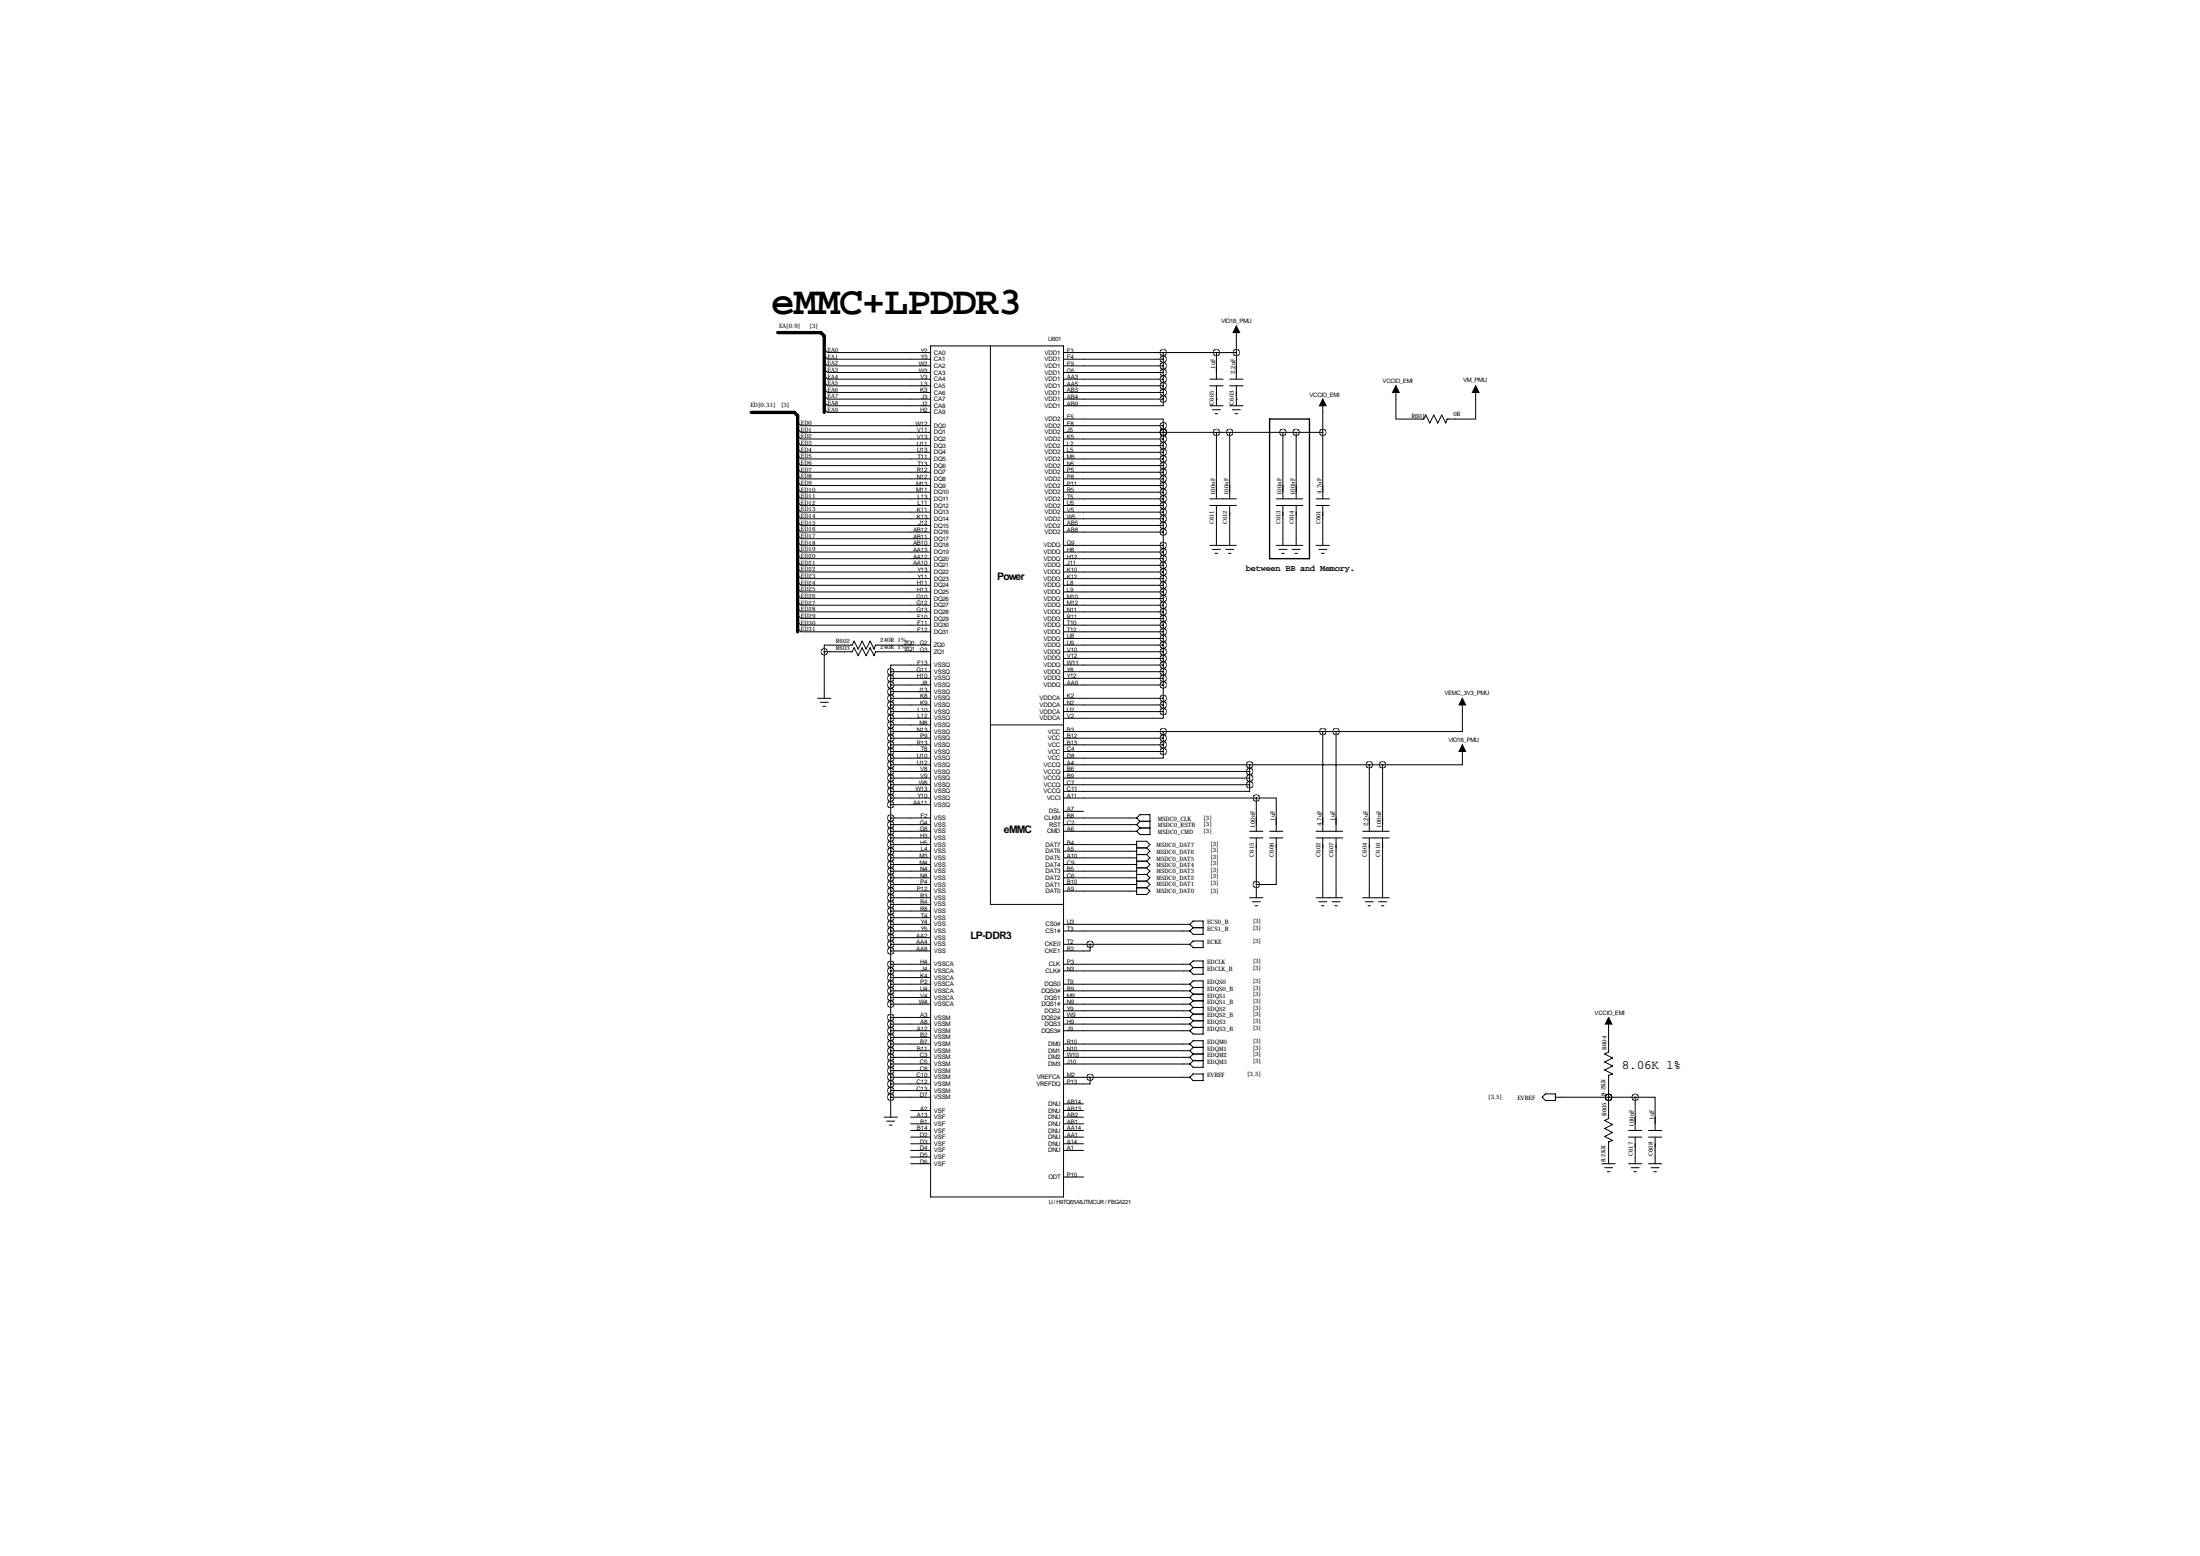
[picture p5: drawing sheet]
<svg xmlns="http://www.w3.org/2000/svg" width="841mm" height="594mm" viewBox="0 0 841 594" stroke-linecap="round" stroke-linejoin="round" font-family="sans-serif">
<path d="M485.1 160.1h15.3v53.3h-15.3z" fill="none" stroke="#000" stroke-width=".51"/>
<g fill="none" stroke="#000" stroke-width=".38">
<path d="M315 138.5l1.2 1.3h39.4M315 133.4l1.2 1.3h39.4M315 136l1.2 1.2h39.4M355.6 132.2h50.8v325.1h-50.8zM378.5 132.2v213.3h27.9M406.4 139.8h38.1M406.4 137.2h38.1M406.4 134.7h66M444.5 134.7v17.8M464.8 134.7v10.2M472.4 124.5v20.4M315 148.7l1.2 1.2h39.4"/>
<path d="M315 146.1l1.2 1.3h39.4M315 153.7l1.2 1.3h39.4M315 143.6l1.2 1.3h39.4M315 141l1.2 1.3h39.4M315 151.2l1.2 1.3h39.4M315 156.3l1.2 1.3h39.4M406.4 147.4h38.1M406.4 144.9h38.1M406.4 149.9h38.1M406.4 152.5h38.1M406.4 142.3h38.1M444.5 152.5v2.5h-38.1"/>
<path d="M462.3 147.4h5.1M462.3 144.9h5.1M462.3 155h5.1M463.3 156.5h3M464.3 158.1h1M464.8 152.5h.1M464.8 147.4v7.6M469.9 147.4h5.1M469.9 144.9h5.1M469.9 155h5.1M470.9 156.5h3.1M471.9 158.1h1"/>
<path d="M472.4 152.5h.1M472.4 147.4v7.6M505.5 152.5v38.1M533.4 147.4v12.7h10.7l.7-1.5 1.6 3 1.5-3 1.5 3 1.5-3 1.5 3 .6-1.5h10.9v-12.7M304.8 163.9l1.3 1.3h49.5M304.8 161.4l1.3 1.2h49.5M304.8 169l1.3 1.3h49.5M304.8 179.1l1.3 1.3h49.5M304.8 171.5l1.3 1.3h49.5M304.8 174.1l1.3 1.2h49.5M304.8 166.4l1.3 1.3h49.5M304.8 176.6l1.3 1.3h49.5"/>
<path d="M406.4 160.1h38.1v2.5M406.4 175.3h38.1M406.4 177.9h38.1M406.4 172.8h38.1M406.4 167.7h38.1M406.4 165.2h99.1M406.4 170.3h38.1M406.4 162.6h38.1M444.5 165.2h.1M444.5 162.6v109.3M464.8 165.2v25.4M469.9 165.2v25.4"/>
<path d="M490.2 165.2v25.4M495.3 165.2v25.4M304.8 184.2l1.3 1.3h49.5M304.8 186.8l1.3 1.2h49.5M304.8 189.3l1.3 1.3h49.5M304.8 191.8l1.3 1.3h49.5M304.8 181.7l1.3 1.3h49.5M304.8 196.9l1.3 1.3h49.5M304.8 199.5l1.3 1.2h49.5M304.8 194.4l1.3 1.3h49.5M406.4 193.1h38.1M406.4 190.6h38.1"/>
<path d="M406.4 195.7h38.1M406.4 198.2h38.1M406.4 183h38.1M406.4 185.5h38.1M406.4 188h38.1M406.4 180.4h38.1M462.3 193.1h10.1M462.3 190.6h10.1M464.8 193.1v15.3M469.9 193.1v15.3M487.7 193.1h10.1M487.7 190.6h10.1"/>
<path d="M490.2 193.1v15.3M495.3 193.1v15.3M502.9 193.1h5.1M502.9 190.6h5.1M505.5 193.1v15.3M304.8 209.6l1.3 1.3h49.5M304.8 214.7l1.3 1.3h49.5M304.8 207.1l1.3 1.3h49.5M304.8 202l1.3 1.3h49.5M304.8 204.5l1.3 1.3h49.5M304.8 212.2l1.3 1.2h49.5M304.8 217.2l1.3 1.3h49.5"/>
<path d="M304.8 219.8l1.3 1.3h49.5M406.4 200.7h38.1M406.4 210.9h38.1M406.4 213.4h38.1M406.4 218.5h38.1M406.4 203.3h38.1M406.4 208.4h38.1M406.4 216h38.1M462.3 208.4h10.1M463.3 209.9h3M464.3 211.4h1M468.4 209.9h3"/>
<path d="M469.4 211.4h1M487.7 208.4h10.1M488.7 209.9h3M489.7 211.4h1M493.8 209.9h3M494.8 211.4h1M502.9 208.4h5.1M503.9 209.9h3.1M505 211.4h1M304.8 235l1.3 1.3h49.5M304.8 237.6l1.3 1.2h49.5M304.8 229.9l1.3 1.3h49.5"/>
<path d="M304.8 222.3l1.3 1.3h49.5M304.8 224.9l1.3 1.2h49.5M304.8 227.4l1.3 1.3h49.5M304.8 232.5l1.3 1.3h49.5M406.4 236.3h38.1M406.4 228.7h38.1M406.4 226.1h38.1M406.4 238.8h38.1M406.4 231.2h38.1M406.4 233.8h38.1M406.4 223.6h38.1M406.4 221.1h38.1"/>
<path d="M304.8 240.1l1.3 1.3h49.5M315 249h10.6l.8-1.5 1.5 3 1.5-3 1.6 3 1.5-3 1.5 3 .5-1.5h21.1M315 249v17.8M340.4 256.6h15.2M340.4 259.2h15.2M340.4 256.6v170.2M355.6 254.1h-15.2v2.5M355.6 246.5h-21.1l-.5 1.5-1.5-3.1-1.5 3.1-1.6-3.1-1.5 3.1-1.5-3.1-.8 1.6h-10.6v2.5M406.4 249h38.1M406.4 241.4h38.1M406.4 254.1h38.1M406.4 256.6h38.1"/>
<path d="M406.4 246.5h38.1M406.4 259.2h38.1M406.4 243.9h38.1M406.4 251.5h38.1M312.4 266.8h5.1M313.4 268.3h3.1M314.5 269.8h1M340.4 276.9h15.2M340.4 261.7h15.2M340.4 264.2h15.2M340.4 266.8h15.2M340.4 269.3h15.2"/>
<path d="M340.4 271.9h15.2M340.4 274.4h15.2M340.4 279.5h15.2M378.5 276.9h27.9M406.4 261.7h38.1M406.4 266.8h38.1M406.4 269.3h38.1M406.4 271.9h38.1M406.4 279.5h104.1M444.5 271.9v2.5h-38.1M444.5 279.5v7.6M505.5 279.5v38.1"/>
<path d="M510.5 279.5v38.1M558.8 266.8v12.7h-48.3M340.4 282h15.2M340.4 284.6h15.2M340.4 287.1h15.2M340.4 289.6h15.2M340.4 292.2h15.2M340.4 294.7h15.2M340.4 299.8h15.2M340.4 297.3h15.2M406.4 282h38.1M406.4 284.6h38.1"/>
<path d="M406.4 287.1h38.1M406.4 292.2h121.9M406.4 294.7h71.1M406.4 299.8h71.1M406.4 297.3h71.1M444.5 287.1v2.5h-38.1M477.5 299.8v2.5h-71.1M477.5 292.2v7.6M523.2 292.2v25.4M528.3 292.2v25.4M558.8 284.6v7.6h-30.5M340.4 317.6h15.2"/>
<path d="M340.4 312.5h15.2M340.4 315h15.2M340.4 302.3h15.2M340.4 304.9h15.2M340.4 307.4h15.2M406.4 317.6h27.9M406.4 312.5h27.9M406.4 315h27.9M406.4 304.9h73.7M406.4 310h7.6M434.3 312.5l1.3 1.3M434.3 312.5l1.3-1.3h3.8v7.6h-3.8l-1.3-1.2"/>
<path d="M434.3 315l1.3 1.3M435.6 313.8h3.8M435.6 316.3h3.8M435.6 313.8l-1.3 1.2M435.6 316.3l-1.3 1.3M477.5 317.6h5.1M480.1 304.9h7.6v12.7M480.1 304.9v12.7M485.1 317.6h5.1M502.9 317.6h10.2M520.7 317.6h10.2M340.4 320.1h15.2"/>
<path d="M340.4 322.7h15.2M340.4 325.2h15.2M340.4 327.7h15.2M340.4 330.3h15.2M340.4 332.8h15.2M340.4 335.4h15.2M340.4 337.9h15.2M406.4 322.7h27.9M406.4 325.2h27.9M406.4 327.7h27.9M406.4 330.3h27.9M406.4 332.8h27.9"/>
<path d="M406.4 335.4h27.9M406.4 337.9h27.9M434.3 323.9h3.8M434.3 326.5h3.8M434.3 329h3.8M434.3 331.5h3.8M434.3 334.1h3.8M434.3 336.6h3.8M434.3 339.2h3.8M438.1 323.9l1.3-1.2-1.3-1.3h-3.8v20.3h3.8l1.3-1.3-1.3-1.2M438.1 323.9l1.3 1.3-1.3 1.3M438.1 326.5l1.3 1.2-1.3 1.3"/>
<path d="M438.1 329l1.3 1.3-1.3 1.2M438.1 331.5l1.3 1.3-1.3 1.3M438.1 334.1l1.3 1.3-1.3 1.2M438.1 336.6l1.3 1.3-1.3 1.3M477.5 320.1h5.1M480.1 320.1v22.9M485.1 320.1h5.1M487.7 320.1v17.8h-7.6M502.9 320.1h10.2M505.5 320.1v22.9M510.5 320.1v22.9M520.7 320.1h10.2"/>
<path d="M523.2 320.1v22.9M528.3 320.1v22.9M340.4 345.5h15.2M340.4 340.4h15.2M340.4 353.1h15.2M340.4 355.7h15.2M340.4 343h15.2M340.4 348.1h15.2M340.4 350.6h15.2M340.4 358.2h15.2M406.4 340.4h27.9M406.4 353.1h48.3"/>
<path d="M406.4 355.7h48.3M454.7 353.1l1.2 1.3M454.7 353.1l1.2-1.2h3.8v5h-3.8l-1.2-1.2M455.9 354.4h3.8M455.9 354.4l-1.2 1.3M477.5 343h5.1M478.5 344.5h3.1M479.6 346h1M502.9 343h10.2M503.9 344.5h3.1M505 346h1M509 344.5h3.1"/>
<path d="M510 346h1M520.7 343h10.2M521.7 344.5h3.1M522.7 346h1M526.8 344.5h3M527.8 346h1M340.4 368.4h15.2M340.4 370.9h15.2M340.4 373.5h15.2M340.4 360.8h15.2M340.4 363.3h15.2M340.4 376h15.2"/>
<path d="M340.4 378.5h15.2M406.4 368.4h48.3M406.4 370.9h48.3M406.4 360.8h48.3M406.4 376h48.3M406.4 378.5h48.3M416.6 360.8v2.5h-10.2M454.7 360.8l1.2-1.3h3.8v2.5h-3.8zM454.7 368.4l1.2-1.3h3.8v5.1h-3.8l-1.2-1.3M454.7 376l1.2-1.3h3.8v20.3h-3.8l-1.2-1.2M454.7 368.4l1.2 1.2M454.7 376l1.2 1.3"/>
<path d="M454.7 378.5l1.2 1.3M455.9 369.6h3.8M455.9 369.6l-1.2 1.3M455.9 377.3h3.8M455.9 379.8h3.8M455.9 377.3l-1.2 1.2M455.9 379.8l-1.2 1.3M340.4 388.7h15.2M340.4 391.2h15.2M340.4 393.8h15.2M340.4 396.3h15.2M340.4 398.9h15.2"/>
<path d="M340.4 381.1h15.2M340.4 383.6h15.2M406.4 388.7h48.3M406.4 391.2h48.3M406.4 393.8h48.3M406.4 398.9h48.3M406.4 381.1h48.3M406.4 383.6h48.3M406.4 386.2h48.3M454.7 398.9l1.2-1.3h3.8v10.1h-3.8l-1.2-1.2M454.7 381.1l1.2 1.2M454.7 383.6l1.2 1.3"/>
<path d="M454.7 386.2l1.2 1.2M454.7 388.7l1.2 1.3M454.7 391.2l1.2 1.3M454.7 398.9l1.2 1.2M455.9 382.3h3.8M455.9 384.9h3.8M455.9 382.3l-1.2 1.3M455.9 387.4h3.8M455.9 384.9l-1.2 1.3M455.9 390h3.8M455.9 387.4l-1.2 1.3M455.9 392.5h3.8"/>
<path d="M455.9 390l-1.2 1.2M455.9 392.5l-1.2 1.3M614.7 388.7v13.2l-1.5 .8 3 1.5-3 1.5 3 1.5-3 1.6 3 1.5-1.5 .5v16.5l-1.5 .8 3 1.5-3 1.5 3 1.5-3 1.6 3 1.5-1.5 .5v8.4M340.4 401.4h15.2M340.4 403.9h15.2M340.4 406.5h15.2M340.4 409h15.2M340.4 411.6h15.2M340.4 414.1h15.2M340.4 416.6h15.2M340.4 419.2h15.2M406.4 401.4h48.3"/>
<path d="M406.4 403.9h48.3M406.4 406.5h48.3M406.4 411.6h48.3M416.6 411.6v2.5h-10.2M454.7 411.6l1.2-1.3h3.8v2.5h-3.8zM454.7 401.4l1.2 1.3M454.7 403.9l1.2 1.3M455.9 400.1h3.8M455.9 402.7h3.8M455.9 400.1l-1.2 1.3M455.9 405.2h3.8M455.9 402.7l-1.2 1.2"/>
<path d="M455.9 405.2l-1.2 1.3M590.5 417.9h3.9v2.5h-3.9l-1.2-1.2zM594.4 419.2h30.4M614.7 419.2h.1M624.8 419.2h7.7v12.7M624.8 419.2v12.7M337.8 426.8h5.1M338.8 428.3h3.1M339.9 429.8h1M348 434.4h7.6M348 431.9h7.6M348 439.5h7.6"/>
<path d="M348 437h7.6M348 429.3h7.6M348 426.8h7.6M348 424.3h7.6M406.4 434.4h7.6M406.4 431.9h7.6M406.4 439.5h7.6M406.4 437h7.6M406.4 429.3h7.6M406.4 426.8h7.6M406.4 424.3h7.6M406.4 421.7h7.6"/>
<path d="M622.3 434.4h5.1M622.3 431.9h5.1M624.8 434.4v10.2M629.9 434.4h5.1M629.9 431.9h5.1M632.5 434.4v10.2M348 442h7.6M348 444.6h7.6M406.4 449.7h7.6M612.1 444.6h5.1M613.2 446.1h3M614.2 447.6h1"/>
<path d="M622.3 444.6h5.1M623.3 446.1h3.1M624.3 447.6h1M629.9 444.6h5.1M630.9 446.1h3.1M632 447.6h1"/>
</g>
<path d="M472.4 124.5l1.3 2.6h-2.5zM505.5 152.5l1.2 2.5h-2.5zM533.4 147.4l1.3 2.5h-2.6zM563.9 147.4l1.2 2.5h-2.5zM558.8 266.8l1.3 2.5h-2.6zM558.8 284.6l1.3 2.5h-2.6zM614.7 388.7l1.2 2.5h-2.5z" fill="#000" stroke="#000" stroke-width=".38"/>
<path d="M340.3 256.6a.1 .1 0 0 0 .2 0 .1 .1 0 0 0-.2 0zM340.3 259.2a.1 .1 0 0 0 .2 0 .1 .1 0 0 0-.2 0zM340.3 261.7a.1 .1 0 0 0 .2 0 .1 .1 0 0 0-.2 0zM340.3 264.2a.1 .1 0 0 0 .2 0 .1 .1 0 0 0-.2 0zM340.3 269.3a.1 .1 0 0 0 .2 0 .1 .1 0 0 0-.2 0zM340.3 271.9a.1 .1 0 0 0 .2 0 .1 .1 0 0 0-.2 0zM340.3 274.4a.1 .1 0 0 0 .2 0 .1 .1 0 0 0-.2 0zM340.3 276.9a.1 .1 0 0 0 .2 0 .1 .1 0 0 0-.2 0zM340.3 266.8a.1 .1 0 0 0 .2 0 .1 .1 0 0 0-.2 0zM340.3 282a.1 .1 0 0 0 .2 0 .1 .1 0 0 0-.2 0zM340.3 284.6a.1 .1 0 0 0 .2 0 .1 .1 0 0 0-.2 0zM340.3 279.5a.1 .1 0 0 0 .2 0 .1 .1 0 0 0-.2 0zM340.3 289.6a.1 .1 0 0 0 .2 0 .1 .1 0 0 0-.2 0zM340.3 294.7a.1 .1 0 0 0 .2 0 .1 .1 0 0 0-.2 0zM340.3 304.9a.1 .1 0 0 0 .2 0 .1 .1 0 0 0-.2 0zM340.3 302.3a.1 .1 0 0 0 .2 0 .1 .1 0 0 0-.2 0zM340.3 299.8a.1 .1 0 0 0 .2 0 .1 .1 0 0 0-.2 0zM340.3 312.5a.1 .1 0 0 0 .2 0 .1 .1 0 0 0-.2 0zM340.3 307.4a.1 .1 0 0 0 .2 0 .1 .1 0 0 0-.2 0zM340.3 317.6a.1 .1 0 0 0 .2 0 .1 .1 0 0 0-.2 0zM340.3 320.1a.1 .1 0 0 0 .2 0 .1 .1 0 0 0-.2 0zM340.3 315a.1 .1 0 0 0 .2 0 .1 .1 0 0 0-.2 0zM340.3 322.7a.1 .1 0 0 0 .2 0 .1 .1 0 0 0-.2 0zM340.3 287.1a.1 .1 0 0 0 .2 0 .1 .1 0 0 0-.2 0zM340.3 297.3a.1 .1 0 0 0 .2 0 .1 .1 0 0 0-.2 0zM340.3 332.8a.1 .1 0 0 0 .2 0 .1 .1 0 0 0-.2 0zM340.3 325.2a.1 .1 0 0 0 .2 0 .1 .1 0 0 0-.2 0zM340.3 327.7a.1 .1 0 0 0 .2 0 .1 .1 0 0 0-.2 0zM340.3 335.4a.1 .1 0 0 0 .2 0 .1 .1 0 0 0-.2 0zM340.3 337.9a.1 .1 0 0 0 .2 0 .1 .1 0 0 0-.2 0zM340.3 330.3a.1 .1 0 0 0 .2 0 .1 .1 0 0 0-.2 0zM340.3 348.1a.1 .1 0 0 0 .2 0 .1 .1 0 0 0-.2 0zM340.3 350.6a.1 .1 0 0 0 .2 0 .1 .1 0 0 0-.2 0zM340.3 355.7a.1 .1 0 0 0 .2 0 .1 .1 0 0 0-.2 0zM340.3 353.1a.1 .1 0 0 0 .2 0 .1 .1 0 0 0-.2 0zM340.3 345.5a.1 .1 0 0 0 .2 0 .1 .1 0 0 0-.2 0zM340.3 343a.1 .1 0 0 0 .2 0 .1 .1 0 0 0-.2 0zM340.3 340.4a.1 .1 0 0 0 .2 0 .1 .1 0 0 0-.2 0zM340.3 360.8a.1 .1 0 0 0 .2 0 .1 .1 0 0 0-.2 0zM340.3 376a.1 .1 0 0 0 .2 0 .1 .1 0 0 0-.2 0zM340.3 378.5a.1 .1 0 0 0 .2 0 .1 .1 0 0 0-.2 0zM340.3 383.6a.1 .1 0 0 0 .2 0 .1 .1 0 0 0-.2 0zM340.3 419.2a.1 .1 0 0 0 .2 0 .1 .1 0 0 0-.2 0zM340.3 370.9a.1 .1 0 0 0 .2 0 .1 .1 0 0 0-.2 0zM340.3 368.4a.1 .1 0 0 0 .2 0 .1 .1 0 0 0-.2 0zM340.3 363.3a.1 .1 0 0 0 .2 0 .1 .1 0 0 0-.2 0zM340.3 358.2a.1 .1 0 0 0 .2 0 .1 .1 0 0 0-.2 0zM340.3 373.5a.1 .1 0 0 0 .2 0 .1 .1 0 0 0-.2 0zM340.3 381.1a.1 .1 0 0 0 .2 0 .1 .1 0 0 0-.2 0zM340.3 396.3a.1 .1 0 0 0 .2 0 .1 .1 0 0 0-.2 0zM340.3 398.9a.1 .1 0 0 0 .2 0 .1 .1 0 0 0-.2 0zM340.3 403.9a.1 .1 0 0 0 .2 0 .1 .1 0 0 0-.2 0zM340.3 391.2a.1 .1 0 0 0 .2 0 .1 .1 0 0 0-.2 0zM340.3 388.7a.1 .1 0 0 0 .2 0 .1 .1 0 0 0-.2 0zM340.3 393.8a.1 .1 0 0 0 .2 0 .1 .1 0 0 0-.2 0zM340.3 401.4a.1 .1 0 0 0 .2 0 .1 .1 0 0 0-.2 0zM340.3 409a.1 .1 0 0 0 .2 0 .1 .1 0 0 0-.2 0zM340.3 411.6a.1 .1 0 0 0 .2 0 .1 .1 0 0 0-.2 0zM340.3 416.6a.1 .1 0 0 0 .2 0 .1 .1 0 0 0-.2 0zM340.3 406.5a.1 .1 0 0 0 .2 0 .1 .1 0 0 0-.2 0zM340.3 414.1a.1 .1 0 0 0 .2 0 .1 .1 0 0 0-.2 0zM340.3 292.2a.1 .1 0 0 0 .2 0 .1 .1 0 0 0-.2 0zM614.6 419.2a.1 .1 0 0 0 .2 0 .1 .1 0 0 0-.2 0zM624.7 419.2a.1 .1 0 0 0 .2 0 .1 .1 0 0 0-.2 0zM416.5 360.8a.1 .1 0 0 0 .2 0 .1 .1 0 0 0-.2 0zM480 304.9a.1 .1 0 0 0 .2 0 .1 .1 0 0 0-.2 0zM444.4 284.6a.1 .1 0 0 0 .2 0 .1 .1 0 0 0-.2 0zM444.4 287.1a.1 .1 0 0 0 .2 0 .1 .1 0 0 0-.2 0zM444.4 282a.1 .1 0 0 0 .2 0 .1 .1 0 0 0-.2 0zM444.4 279.5a.1 .1 0 0 0 .2 0 .1 .1 0 0 0-.2 0zM510.4 279.5a.1 .1 0 0 0 .2 0 .1 .1 0 0 0-.2 0zM505.4 279.5a.1 .1 0 0 0 .2 0 .1 .1 0 0 0-.2 0zM444.4 139.8a.1 .1 0 0 0 .2 0 .1 .1 0 0 0-.2 0zM444.4 134.7a.1 .1 0 0 0 .2 0 .1 .1 0 0 0-.2 0zM444.4 137.2a.1 .1 0 0 0 .2 0 .1 .1 0 0 0-.2 0zM444.4 152.5a.1 .1 0 0 0 .2 0 .1 .1 0 0 0-.2 0zM444.4 149.9a.1 .1 0 0 0 .2 0 .1 .1 0 0 0-.2 0zM444.4 147.4a.1 .1 0 0 0 .2 0 .1 .1 0 0 0-.2 0zM472.3 134.7a.1 .1 0 0 0 .2 0 .1 .1 0 0 0-.2 0zM444.4 142.3a.1 .1 0 0 0 .2 0 .1 .1 0 0 0-.2 0zM464.7 134.7a.1 .1 0 0 0 .2 0 .1 .1 0 0 0-.2 0zM444.4 144.9a.1 .1 0 0 0 .2 0 .1 .1 0 0 0-.2 0zM444.4 170.3a.1 .1 0 0 0 .2 0 .1 .1 0 0 0-.2 0zM444.4 172.8a.1 .1 0 0 0 .2 0 .1 .1 0 0 0-.2 0zM444.4 175.3a.1 .1 0 0 0 .2 0 .1 .1 0 0 0-.2 0zM444.4 180.4a.1 .1 0 0 0 .2 0 .1 .1 0 0 0-.2 0zM444.4 185.5a.1 .1 0 0 0 .2 0 .1 .1 0 0 0-.2 0zM444.4 190.6a.1 .1 0 0 0 .2 0 .1 .1 0 0 0-.2 0zM444.4 195.7a.1 .1 0 0 0 .2 0 .1 .1 0 0 0-.2 0zM444.4 165.2a.1 .1 0 0 0 .2 0 .1 .1 0 0 0-.2 0zM444.4 167.7a.1 .1 0 0 0 .2 0 .1 .1 0 0 0-.2 0zM444.4 177.9a.1 .1 0 0 0 .2 0 .1 .1 0 0 0-.2 0zM444.4 183a.1 .1 0 0 0 .2 0 .1 .1 0 0 0-.2 0zM444.4 188a.1 .1 0 0 0 .2 0 .1 .1 0 0 0-.2 0zM444.4 193.1a.1 .1 0 0 0 .2 0 .1 .1 0 0 0-.2 0zM444.4 200.7a.1 .1 0 0 0 .2 0 .1 .1 0 0 0-.2 0zM464.7 165.2a.1 .1 0 0 0 .2 0 .1 .1 0 0 0-.2 0zM469.8 165.2a.1 .1 0 0 0 .2 0 .1 .1 0 0 0-.2 0zM495.2 165.2a.1 .1 0 0 0 .2 0 .1 .1 0 0 0-.2 0zM505.4 165.2a.1 .1 0 0 0 .2 0 .1 .1 0 0 0-.2 0zM490.1 165.2a.1 .1 0 0 0 .2 0 .1 .1 0 0 0-.2 0zM444.4 162.6a.1 .1 0 0 0 .2 0 .1 .1 0 0 0-.2 0zM444.4 198.2a.1 .1 0 0 0 .2 0 .1 .1 0 0 0-.2 0zM444.4 213.4a.1 .1 0 0 0 .2 0 .1 .1 0 0 0-.2 0zM444.4 210.9a.1 .1 0 0 0 .2 0 .1 .1 0 0 0-.2 0zM444.4 208.4a.1 .1 0 0 0 .2 0 .1 .1 0 0 0-.2 0zM444.4 216a.1 .1 0 0 0 .2 0 .1 .1 0 0 0-.2 0zM444.4 203.3a.1 .1 0 0 0 .2 0 .1 .1 0 0 0-.2 0zM444.4 226.1a.1 .1 0 0 0 .2 0 .1 .1 0 0 0-.2 0zM444.4 223.6a.1 .1 0 0 0 .2 0 .1 .1 0 0 0-.2 0zM444.4 221.1a.1 .1 0 0 0 .2 0 .1 .1 0 0 0-.2 0zM444.4 228.7a.1 .1 0 0 0 .2 0 .1 .1 0 0 0-.2 0zM444.4 218.5a.1 .1 0 0 0 .2 0 .1 .1 0 0 0-.2 0zM444.4 238.8a.1 .1 0 0 0 .2 0 .1 .1 0 0 0-.2 0zM444.4 236.3a.1 .1 0 0 0 .2 0 .1 .1 0 0 0-.2 0zM444.4 233.8a.1 .1 0 0 0 .2 0 .1 .1 0 0 0-.2 0zM444.4 241.4a.1 .1 0 0 0 .2 0 .1 .1 0 0 0-.2 0zM444.4 231.2a.1 .1 0 0 0 .2 0 .1 .1 0 0 0-.2 0zM444.4 251.5a.1 .1 0 0 0 .2 0 .1 .1 0 0 0-.2 0zM444.4 249a.1 .1 0 0 0 .2 0 .1 .1 0 0 0-.2 0zM444.4 246.5a.1 .1 0 0 0 .2 0 .1 .1 0 0 0-.2 0zM444.4 254.1a.1 .1 0 0 0 .2 0 .1 .1 0 0 0-.2 0zM444.4 243.9a.1 .1 0 0 0 .2 0 .1 .1 0 0 0-.2 0zM444.4 259.2a.1 .1 0 0 0 .2 0 .1 .1 0 0 0-.2 0zM444.4 256.6a.1 .1 0 0 0 .2 0 .1 .1 0 0 0-.2 0zM444.4 269.3a.1 .1 0 0 0 .2 0 .1 .1 0 0 0-.2 0zM444.4 266.8a.1 .1 0 0 0 .2 0 .1 .1 0 0 0-.2 0zM444.4 261.7a.1 .1 0 0 0 .2 0 .1 .1 0 0 0-.2 0zM444.4 271.9a.1 .1 0 0 0 .2 0 .1 .1 0 0 0-.2 0zM314.9 249a.1 .1 0 0 0 .2 0 .1 .1 0 0 0-.2 0zM480 337.9a.1 .1 0 0 0 .2 0 .1 .1 0 0 0-.2 0zM416.5 411.6a.1 .1 0 0 0 .2 0 .1 .1 0 0 0-.2 0zM477.4 299.8a.1 .1 0 0 0 .2 0 .1 .1 0 0 0-.2 0zM477.4 297.3a.1 .1 0 0 0 .2 0 .1 .1 0 0 0-.2 0zM523.1 292.2a.1 .1 0 0 0 .2 0 .1 .1 0 0 0-.2 0zM528.2 292.2a.1 .1 0 0 0 .2 0 .1 .1 0 0 0-.2 0zM477.4 294.7a.1 .1 0 0 0 .2 0 .1 .1 0 0 0-.2 0zM477.4 292.2a.1 .1 0 0 0 .2 0 .1 .1 0 0 0-.2 0zM614.6 419.2a.1 .1 0 0 0 .2 0 .1 .1 0 0 0-.2 0zM444.4 165.2a.1 .1 0 0 0 .2 0 .1 .1 0 0 0-.2 0z" fill="#000" stroke="#000" stroke-width="2.5"/>
<path d="M297.2 127.1h16.5l1.3 1.2v29.3M287 157.6h16.5l1.3 1.2v82.6" fill="none" stroke="#000" stroke-width="1.3"/>
<text font-size="15.1" x="294.6" y="120">eMMC+LPDDR3</text>
<text font-size="4.9" x="619.8" y="408.2">8.06K 1%</text>
<g font-size="4">
<text x="381" y="221.6">Power</text>
<text x="383.5" y="318.1">eMMC</text>
<text x="370.8" y="358.7">LP-DDR3</text>
</g>
<text font-size="3.3" x="476.1" y="218.3">between BB and Memory.</text>
<g font-size="2.4">
<text x="351.9" y="137.2">Y3</text>
<text x="351.9" y="134.7">Y2</text>
<text x="356.9" y="135.5">CA0</text>
<text x="399.2" y="135.5">VDD1</text>
<text x="407.7" y="137.2">F4</text>
<text x="407.7" y="134.7">F3</text>
<text x="351.1" y="142.3">W3</text>
<text x="351.1" y="139.8">W2</text>
<text x="356.9" y="143.1">CA3</text>
<text x="356.9" y="140.6">CA2</text>
<text x="356.9" y="138">CA1</text>
<text x="399.2" y="140.6">VDD1</text>
<text x="399.2" y="143.1">VDD1</text>
<text x="399.2" y="138">VDD1</text>
<text x="407.7" y="139.8">F9</text>
<text x="407.7" y="142.3">G5</text>
<text x="351.6" y="149.9">K3</text>
<text x="351.6" y="144.9">V3</text>
<text x="351.9" y="147.4">L3</text>
<text x="356.9" y="148.2">CA5</text>
<text x="356.9" y="145.6">CA4</text>
<text x="399.2" y="145.6">VDD1</text>
<text x="399.2" y="148.2">VDD1</text>
<text x="407.7" y="144.9">AA3</text>
<text x="407.7" y="147.4">AA5</text>
<text x="407.7" y="149.9">AB3</text>
<text x="352" y="155">J2</text>
<text x="352" y="152.5">J3</text>
<text x="356.9" y="155.8">CA8</text>
<text x="356.9" y="150.7">CA6</text>
<text x="356.9" y="153.3">CA7</text>
<text x="399.2" y="150.7">VDD1</text>
<text x="399.2" y="153.3">VDD1</text>
<text x="399.2" y="155.8">VDD1</text>
<text x="407.7" y="152.5">AB4</text>
<text x="407.7" y="155">AB9</text>
<text x="351.6" y="157.6">H2</text>
<text x="356.9" y="158.3">CA9</text>
<text x="399.2" y="160.9">VDD2</text>
<text x="407.7" y="160.1">F5</text>
<text x="349.8" y="162.6">W12</text>
<text x="350.4" y="167.7">V13</text>
<text x="350.4" y="165.2">V11</text>
<text x="356.9" y="166">DQ1</text>
<text x="356.9" y="163.4">DQ0</text>
<text x="399.2" y="163.4">VDD2</text>
<text x="399.2" y="166">VDD2</text>
<text x="407.7" y="162.6">F8</text>
<text x="407.7" y="165.2">J5</text>
<text x="407.7" y="167.7">K5</text>
<text x="350.4" y="172.8">U13</text>
<text x="350.4" y="170.3">U11</text>
<text x="356.9" y="173.6">DQ4</text>
<text x="356.9" y="168.5">DQ2</text>
<text x="356.9" y="171">DQ3</text>
<text x="399.2" y="168.5">VDD2</text>
<text x="399.2" y="171">VDD2</text>
<text x="399.2" y="173.6">VDD2</text>
<text x="407.7" y="170.3">L2</text>
<text x="407.7" y="172.8">L5</text>
<text x="350.7" y="175.3">T11</text>
<text x="350.7" y="177.9">T13</text>
<text x="356.9" y="176.1">DQ5</text>
<text x="356.9" y="178.7">DQ6</text>
<text x="399.2" y="178.7">VDD2</text>
<text x="399.2" y="176.1">VDD2</text>
<text x="407.7" y="177.9">N5</text>
<text x="407.7" y="175.3">M5</text>
<text x="350.1" y="185.5">M13</text>
<text x="350.4" y="183">N12</text>
<text x="350.4" y="180.4">R12</text>
<text x="356.9" y="183.7">DQ8</text>
<text x="356.9" y="181.2">DQ7</text>
<text x="399.2" y="183.7">VDD2</text>
<text x="399.2" y="181.2">VDD2</text>
<text x="407.7" y="185.5">P11</text>
<text x="407.7" y="183">P8</text>
<text x="407.7" y="180.4">P5</text>
<text x="350.1" y="188">M11</text>
<text x="350.7" y="190.6">L13</text>
<text x="356.9" y="191.4">DQ11</text>
<text x="356.9" y="186.3">DQ9</text>
<text x="356.9" y="188.8">DQ10</text>
<text x="399.2" y="186.3">VDD2</text>
<text x="399.2" y="188.8">VDD2</text>
<text x="399.2" y="191.4">VDD2</text>
<text x="407.7" y="188">R5</text>
<text x="407.7" y="190.6">T5</text>
<text x="350.4" y="195.7">K11</text>
<text x="350.7" y="193.1">L11</text>
<text x="356.9" y="196.4">DQ13</text>
<text x="356.9" y="193.9">DQ12</text>
<text x="399.2" y="193.9">VDD2</text>
<text x="399.2" y="196.4">VDD2</text>
<text x="407.7" y="193.1">U5</text>
<text x="407.7" y="195.7">V5</text>
<text x="348.9" y="203.3">AB12</text>
<text x="350.4" y="198.2">K13</text>
<text x="350.8" y="200.7">J12</text>
<text x="356.9" y="201.5">DQ15</text>
<text x="356.9" y="199">DQ14</text>
<text x="399.2" y="199">VDD2</text>
<text x="399.2" y="201.5">VDD2</text>
<text x="407.7" y="198.2">W5</text>
<text x="407.7" y="200.7">AB5</text>
<text x="407.7" y="203.3">AB8</text>
<text x="348.9" y="205.8">AB11</text>
<text x="348.9" y="208.4">AB10</text>
<text x="356.9" y="206.6">DQ17</text>
<text x="356.9" y="204.1">DQ16</text>
<text x="356.9" y="209.1">DQ18</text>
<text x="398.7" y="209.1">VDDQ</text>
<text x="399.2" y="204.1">VDD2</text>
<text x="407.7" y="208.4">G9</text>
<text x="348.9" y="210.9">AA13</text>
<text x="348.9" y="213.4">AA12</text>
<text x="348.9" y="216">AA10</text>
<text x="356.9" y="211.7">DQ19</text>
<text x="356.9" y="214.2">DQ20</text>
<text x="398.7" y="214.2">VDDQ</text>
<text x="398.7" y="211.7">VDDQ</text>
<text x="407.7" y="216">J11</text>
<text x="407.7" y="213.4">H12</text>
<text x="407.7" y="210.9">H8</text>
<text x="350.7" y="221.1">Y11</text>
<text x="350.7" y="218.5">Y13</text>
<text x="356.9" y="221.8">DQ23</text>
<text x="356.9" y="219.3">DQ22</text>
<text x="356.9" y="216.8">DQ21</text>
<text x="398.7" y="216.8">VDDQ</text>
<text x="398.7" y="219.3">VDDQ</text>
<text x="398.7" y="221.8">VDDQ</text>
<text x="407.7" y="218.5">K10</text>
<text x="407.7" y="221.1">K12</text>
<text x="350.4" y="226.1">H13</text>
<text x="350.4" y="223.6">H11</text>
<text x="356.9" y="226.9">DQ25</text>
<text x="356.9" y="224.4">DQ24</text>
<text x="398.7" y="224.4">VDDQ</text>
<text x="398.7" y="226.9">VDDQ</text>
<text x="407.7" y="223.6">L8</text>
<text x="407.7" y="226.1">L9</text>
<text x="350.3" y="228.7">G10</text>
<text x="350.3" y="231.2">G12</text>
<text x="350.3" y="233.8">G13</text>
<text x="356.9" y="229.5">DQ26</text>
<text x="356.9" y="232">DQ27</text>
<text x="398.7" y="229.5">VDDQ</text>
<text x="398.7" y="232">VDDQ</text>
<text x="407.7" y="233.8">N11</text>
<text x="407.7" y="228.7">M10</text>
<text x="407.7" y="231.2">M12</text>
<text x="350.5" y="236.3">F10</text>
<text x="350.5" y="238.8">F11</text>
<text x="356.9" y="237.1">DQ29</text>
<text x="356.9" y="239.6">DQ30</text>
<text x="356.9" y="234.5">DQ28</text>
<text x="398.7" y="234.5">VDDQ</text>
<text x="398.7" y="237.1">VDDQ</text>
<text x="398.7" y="239.6">VDDQ</text>
<text x="407.7" y="236.3">R11</text>
<text x="407.7" y="238.8">T10</text>
<text x="350.5" y="241.4">F12</text>
<text x="356.9" y="242.2">DQ31</text>
<text x="398.7" y="242.2">VDDQ</text>
<text x="398.7" y="244.7">VDDQ</text>
<text x="407.7" y="241.4">T12</text>
<text x="407.7" y="243.9">U8</text>
<text x="351.5" y="246.5">G2</text>
<text x="351.5" y="249">G3</text>
<text x="356.9" y="247.2">ZQ0</text>
<text x="356.9" y="249.8">ZQ1</text>
<text x="398.7" y="247.2">VDDQ</text>
<text x="398.7" y="249.8">VDDQ</text>
<text x="407.7" y="246.5">U9</text>
<text x="407.7" y="249">V10</text>
<text x="407.7" y="251.5">V12</text>
<text x="350.3" y="256.6">G11</text>
<text x="350.5" y="254.1">F13</text>
<text x="356.9" y="254.9">VSSQ</text>
<text x="356.9" y="257.4">VSSQ</text>
<text x="398.7" y="252.3">VDDQ</text>
<text x="398.7" y="254.9">VDDQ</text>
<text x="398.7" y="257.4">VDDQ</text>
<text x="407.7" y="254.1">W11</text>
<text x="407.7" y="256.6">Y8</text>
<text x="350.4" y="259.2">H10</text>
<text x="352" y="261.7">J8</text>
<text x="356.9" y="259.9">VSSQ</text>
<text x="356.9" y="262.5">VSSQ</text>
<text x="398.7" y="259.9">VDDQ</text>
<text x="398.7" y="262.5">VDDQ</text>
<text x="407.7" y="259.2">Y12</text>
<text x="407.7" y="261.7">AA9</text>
<text x="350.8" y="264.2">J13</text>
<text x="351.6" y="266.8">K8</text>
<text x="351.6" y="269.3">K9</text>
<text x="356.9" y="265">VSSQ</text>
<text x="356.9" y="267.6">VSSQ</text>
<text x="397.2" y="267.6">VDDCA</text>
<text x="407.7" y="269.3">N2</text>
<text x="407.7" y="266.8">K2</text>
<text x="350.7" y="271.9">L10</text>
<text x="350.7" y="274.4">L12</text>
<text x="356.9" y="270.1">VSSQ</text>
<text x="356.9" y="272.6">VSSQ</text>
<text x="356.9" y="275.2">VSSQ</text>
<text x="397.2" y="270.1">VDDCA</text>
<text x="397.2" y="272.6">VDDCA</text>
<text x="397.2" y="275.2">VDDCA</text>
<text x="407.7" y="271.9">U2</text>
<text x="407.7" y="274.4">V2</text>
<text x="350.4" y="279.5">N13</text>
<text x="351.3" y="276.9">M8</text>
<text x="356.9" y="277.7">VSSQ</text>
<text x="356.9" y="280.3">VSSQ</text>
<text x="400.4" y="280.3">VCC</text>
<text x="407.7" y="279.5">B3</text>
<text x="350.4" y="284.6">R13</text>
<text x="351.6" y="282">P9</text>
<text x="351.9" y="287.1">T8</text>
<text x="356.9" y="282.8">VSSQ</text>
<text x="356.9" y="285.3">VSSQ</text>
<text x="356.9" y="287.9">VSSQ</text>
<text x="400.4" y="282.8">VCC</text>
<text x="400.4" y="285.3">VCC</text>
<text x="400.4" y="287.9">VCC</text>
<text x="407.7" y="282">B12</text>
<text x="407.7" y="284.6">B13</text>
<text x="407.7" y="287.1">C4</text>
<text x="350.4" y="289.6">U10</text>
<text x="350.4" y="292.2">U12</text>
<text x="356.9" y="290.4">VSSQ</text>
<text x="356.9" y="293">VSSQ</text>
<text x="398.7" y="293">VCCQ</text>
<text x="400.4" y="290.4">VCC</text>
<text x="407.7" y="289.6">D8</text>
<text x="407.7" y="292.2">A4</text>
<text x="351.1" y="299.8">W8</text>
<text x="351.6" y="294.7">V8</text>
<text x="351.6" y="297.3">V9</text>
<text x="356.9" y="295.5">VSSQ</text>
<text x="356.9" y="298">VSSQ</text>
<text x="398.7" y="295.5">VCCQ</text>
<text x="398.7" y="298">VCCQ</text>
<text x="407.7" y="294.7">B6</text>
<text x="407.7" y="299.8">C7</text>
<text x="407.7" y="297.3">B9</text>
<text x="349.8" y="302.3">W13</text>
<text x="350.7" y="304.9">Y10</text>
<text x="356.9" y="300.6">VSSQ</text>
<text x="356.9" y="303.1">VSSQ</text>
<text x="356.9" y="305.7">VSSQ</text>
<text x="398.7" y="300.6">VCCQ</text>
<text x="398.7" y="303.1">VCCQ</text>
<text x="400" y="305.7">VCCI</text>
<text x="407.7" y="302.3">C11</text>
<text x="407.7" y="304.9">A11</text>
<text x="348.9" y="307.4">AA11</text>
<text x="356.9" y="308.2">VSSQ</text>
<text x="400.8" y="310.7">DSL</text>
<text x="407.7" y="310">A7</text>
<text x="351.5" y="315">G4</text>
<text x="351.5" y="317.6">G8</text>
<text x="351.7" y="312.5">F2</text>
<text x="356.9" y="313.3">VSS</text>
<text x="356.9" y="315.8">VSS</text>
<text x="399" y="313.3">CLKM</text>
<text x="400.9" y="315.8">RST</text>
<text x="407.7" y="312.5">B8</text>
<text x="407.7" y="315">C2</text>
<text x="407.7" y="317.6">A6</text>
<text x="351.6" y="320.1">H3</text>
<text x="351.6" y="322.7">H5</text>
<text x="356.9" y="318.4">VSS</text>
<text x="356.9" y="320.9">VSS</text>
<text x="356.9" y="323.4">VSS</text>
<text x="399.6" y="323.4">DAT7</text>
<text x="400.1" y="318.4">CMD</text>
<text x="407.7" y="322.7">B4</text>
<text x="351.3" y="327.7">M3</text>
<text x="351.9" y="325.2">L4</text>
<text x="356.9" y="326">VSS</text>
<text x="356.9" y="328.5">VSS</text>
<text x="399.6" y="326">DAT6</text>
<text x="399.6" y="328.5">DAT5</text>
<text x="407.7" y="325.2">A5</text>
<text x="407.7" y="327.7">A10</text>
<text x="351.3" y="330.3">M4</text>
<text x="351.6" y="332.8">N4</text>
<text x="351.6" y="335.4">N8</text>
<text x="356.9" y="331.1">VSS</text>
<text x="356.9" y="333.6">VSS</text>
<text x="399.6" y="331.1">DAT4</text>
<text x="399.6" y="333.6">DAT3</text>
<text x="407.7" y="330.3">C9</text>
<text x="407.7" y="332.8">B5</text>
<text x="407.7" y="335.4">C6</text>
<text x="350.4" y="340.4">P12</text>
<text x="351.6" y="337.9">P4</text>
<text x="356.9" y="336.1">VSS</text>
<text x="356.9" y="338.7">VSS</text>
<text x="356.9" y="341.2">VSS</text>
<text x="399.6" y="336.1">DAT2</text>
<text x="399.6" y="338.7">DAT1</text>
<text x="399.6" y="341.2">DAT0</text>
<text x="407.7" y="337.9">B10</text>
<text x="407.7" y="340.4">A9</text>
<text x="351.6" y="343">R3</text>
<text x="351.6" y="345.5">R4</text>
<text x="356.9" y="343.8">VSS</text>
<text x="356.9" y="346.3">VSS</text>
<text x="351.6" y="348.1">R8</text>
<text x="351.9" y="350.6">T4</text>
<text x="351.9" y="353.1">Y4</text>
<text x="356.9" y="348.8">VSS</text>
<text x="356.9" y="351.4">VSS</text>
<text x="356.9" y="353.9">VSS</text>
<text x="399.6" y="353.9">CS0#</text>
<text x="407.7" y="353.1">U3</text>
<text x="350.1" y="358.2">AA2</text>
<text x="351.9" y="355.7">Y5</text>
<text x="356.9" y="356.5">VSS</text>
<text x="356.9" y="359">VSS</text>
<text x="399.6" y="356.5">CS1#</text>
<text x="407.7" y="355.7">T3</text>
<text x="350.1" y="360.8">AA4</text>
<text x="350.1" y="363.3">AA8</text>
<text x="356.9" y="361.5">VSS</text>
<text x="356.9" y="364.1">VSS</text>
<text x="399.3" y="361.5">CKE0</text>
<text x="399.3" y="364.1">CKE1</text>
<text x="407.7" y="360.8">T2</text>
<text x="407.7" y="363.3">R2</text>
<text x="351.6" y="368.4">H4</text>
<text x="352" y="370.9">J4</text>
<text x="356.9" y="369.2">VSSCA</text>
<text x="356.9" y="371.7">VSSCA</text>
<text x="399.6" y="371.7">CLK#</text>
<text x="400.8" y="369.2">CLK</text>
<text x="407.7" y="368.4">P3</text>
<text x="407.7" y="370.9">N3</text>
<text x="351.6" y="373.5">K4</text>
<text x="351.6" y="376">P2</text>
<text x="356.9" y="374.2">VSSCA</text>
<text x="356.9" y="376.8">VSSCA</text>
<text x="399.2" y="376.8">DQS0</text>
<text x="407.7" y="376">T9</text>
<text x="351.1" y="383.6">W4</text>
<text x="351.6" y="378.5">U4</text>
<text x="351.6" y="381.1">V4</text>
<text x="356.9" y="379.3">VSSCA</text>
<text x="356.9" y="381.9">VSSCA</text>
<text x="397.9" y="379.3">DQS0#</text>
<text x="399.2" y="381.9">DQS1</text>
<text x="407.7" y="378.5">R9</text>
<text x="407.7" y="381.1">M9</text>
<text x="407.7" y="383.6">N9</text>
<text x="351.6" y="388.7">A3</text>
<text x="356.9" y="389.5">VSSM</text>
<text x="356.9" y="384.4">VSSCA</text>
<text x="397.9" y="384.4">DQS1#</text>
<text x="397.9" y="389.5">DQS2#</text>
<text x="399.2" y="386.9">DQS2</text>
<text x="407.7" y="386.2">Y9</text>
<text x="407.7" y="388.7">W9</text>
<text x="350.4" y="393.8">A12</text>
<text x="351.6" y="391.2">A8</text>
<text x="356.9" y="392">VSSM</text>
<text x="356.9" y="394.6">VSSM</text>
<text x="397.9" y="394.6">DQS3#</text>
<text x="399.2" y="392">DQS3</text>
<text x="407.7" y="391.2">H9</text>
<text x="407.7" y="393.8">J9</text>
<text x="350.4" y="401.4">B11</text>
<text x="351.6" y="396.3">B2</text>
<text x="351.6" y="398.9">B7</text>
<text x="356.9" y="397.1">VSSM</text>
<text x="356.9" y="399.6">VSSM</text>
<text x="400.5" y="399.6">DM0</text>
<text x="407.7" y="398.9">R10</text>
<text x="407.7" y="401.4">N10</text>
<text x="351.5" y="403.9">C3</text>
<text x="351.5" y="406.5">C5</text>
<text x="356.9" y="402.2">VSSM</text>
<text x="356.9" y="404.7">VSSM</text>
<text x="356.9" y="407.3">VSSM</text>
<text x="400.5" y="402.2">DM1</text>
<text x="400.5" y="404.7">DM2</text>
<text x="400.5" y="407.3">DM3</text>
<text x="407.7" y="403.9">W10</text>
<text x="407.7" y="406.5">J10</text>
<text x="350.3" y="411.6">C10</text>
<text x="351.5" y="409">C8</text>
<text x="356.9" y="409.8">VSSM</text>
<text x="356.9" y="412.3">VSSM</text>
<text x="396.2" y="412.3">VREFCA</text>
<text x="407.7" y="411.6">M2</text>
<text x="350.3" y="414.1">C12</text>
<text x="350.3" y="416.6">C13</text>
<text x="351.5" y="419.2">D7</text>
<text x="356.9" y="414.9">VSSM</text>
<text x="356.9" y="417.4">VSSM</text>
<text x="356.9" y="420">VSSM</text>
<text x="396" y="414.9">VREFDQ</text>
<text x="407.7" y="414.1">P13</text>
<text x="351.6" y="424.3">A2</text>
<text x="356.9" y="425">VSF</text>
<text x="400.5" y="425">DNU</text>
<text x="400.5" y="422.5">DNU</text>
<text x="407.7" y="424.3">AB13</text>
<text x="407.7" y="421.7">AB14</text>
<text x="350.4" y="426.8">A13</text>
<text x="350.4" y="431.9">B14</text>
<text x="351.6" y="429.3">B1</text>
<text x="356.9" y="427.6">VSF</text>
<text x="356.9" y="430.1">VSF</text>
<text x="400.5" y="430.1">DNU</text>
<text x="400.5" y="427.6">DNU</text>
<text x="407.7" y="431.9">AA14</text>
<text x="407.7" y="429.3">AB1</text>
<text x="407.7" y="426.8">AB2</text>
<text x="351.5" y="434.4">D2</text>
<text x="351.5" y="437">D3</text>
<text x="356.9" y="432.7">VSF</text>
<text x="356.9" y="435.2">VSF</text>
<text x="356.9" y="437.7">VSF</text>
<text x="400.5" y="437.7">DNU</text>
<text x="400.5" y="435.2">DNU</text>
<text x="400.5" y="432.7">DNU</text>
<text x="407.7" y="437">A14</text>
<text x="407.7" y="434.4">AA1</text>
<text x="351.5" y="439.5">D4</text>
<text x="351.5" y="442">D5</text>
<text x="356.9" y="440.3">VSF</text>
<text x="356.9" y="442.8">VSF</text>
<text x="400.5" y="440.3">DNU</text>
<text x="407.7" y="439.5">A1</text>
<text x="351.5" y="444.6">D6</text>
<text x="356.9" y="445.4">VSF</text>
<text x="407.7" y="449.7">P10</text>
<text x="400.6" y="450.4">ODT</text>
</g>
<g font-size="2.3">
<text x="297.7" y="125.3">EA[0:9]</text>
<text x="309.4" y="125.2">[3]</text>
<text x="466.6" y="123.5">VIO18_PMU</text>
<text x="400.6" y="130.4">U601</text>
<text x="316.2" y="134.4">EA0</text>
<text x="316.2" y="137">EA1</text>
<text x="316.2" y="139.5">EA2</text>
<text x="316.2" y="142.1">EA3</text>
<text x="464.3" y="140.8" transform="rotate(-90 464.3 140.8)">1uF</text>
<text x="471.9" y="142.9" transform="rotate(-90 471.9 142.9)">2.2uF</text>
<text x="316.2" y="144.6">EA4</text>
<text x="316.2" y="147.1">EA5</text>
<text x="316.2" y="149.7">EA6</text>
<text x="528.3" y="146.4">VCCIO_EMI</text>
<text x="559.1" y="146.1">VM_PMU</text>
<text x="286.8" y="155.5">ED[0:31]</text>
<text x="298.4" y="155.4">[3]</text>
<text x="316.2" y="152.2">EA7</text>
<text x="316.2" y="154.8">EA8</text>
<text x="463.9" y="154.6" transform="rotate(-90 463.9 154.6)">C605</text>
<text x="471.5" y="154.6" transform="rotate(-90 471.5 154.6)">C603</text>
<text x="500.4" y="151.7">VCCIO_EMI</text>
<text x="316.2" y="157.3">EA9</text>
<text x="539.3" y="159.6">R601</text>
<text x="555.4" y="158.9">0R</text>
<text x="306.1" y="162.4">ED0</text>
<text x="306.1" y="164.9">ED1</text>
<text x="306.1" y="167.5">ED2</text>
<text x="306.1" y="170">ED3</text>
<text x="306.1" y="172.5">ED4</text>
<text x="306.1" y="175.1">ED5</text>
<text x="306.1" y="177.6">ED6</text>
<text x="306.1" y="180.2">ED7</text>
<text x="306.1" y="182.7">ED8</text>
<text x="306.1" y="185.2">ED9</text>
<text x="306.1" y="187.8">ED10</text>
<text x="306.1" y="190.3">ED11</text>
<text x="464.3" y="189.2" transform="rotate(-90 464.3 189.2)">100nF</text>
<text x="469.4" y="189.2" transform="rotate(-90 469.4 189.2)">100nF</text>
<text x="489.7" y="189.2" transform="rotate(-90 489.7 189.2)">100nF</text>
<text x="494.8" y="189.2" transform="rotate(-90 494.8 189.2)">100nF</text>
<text x="505" y="188.6" transform="rotate(-90 505 188.6)">4.7uF</text>
<text x="306.1" y="192.9">ED12</text>
<text x="306.1" y="195.4">ED13</text>
<text x="306.1" y="197.9">ED14</text>
<text x="306.1" y="200.5">ED15</text>
<text x="306.1" y="203">ED16</text>
<text x="463.9" y="200.3" transform="rotate(-90 463.9 200.3)">C611</text>
<text x="469" y="200.3" transform="rotate(-90 469 200.3)">C612</text>
<text x="489.3" y="200.3" transform="rotate(-90 489.3 200.3)">C613</text>
<text x="494.4" y="200.3" transform="rotate(-90 494.4 200.3)">C614</text>
<text x="504.5" y="200.3" transform="rotate(-90 504.5 200.3)">C601</text>
<text x="306.1" y="205.6">ED17</text>
<text x="306.1" y="208.1">ED18</text>
<text x="306.1" y="210.6">ED19</text>
<text x="306.1" y="213.2">ED20</text>
<text x="306.1" y="215.7">ED21</text>
<text x="306.1" y="218.3">ED22</text>
<text x="306.1" y="220.8">ED23</text>
<text x="306.1" y="223.3">ED24</text>
<text x="306.1" y="225.9">ED25</text>
<text x="306.1" y="228.4">ED26</text>
<text x="306.1" y="231">ED27</text>
<text x="306.1" y="233.5">ED28</text>
<text x="306.1" y="236">ED29</text>
<text x="306.1" y="238.6">ED30</text>
<text x="306.1" y="241.1">ED31</text>
<text x="319.4" y="245.7">R602</text>
<text x="336.4" y="245.3">240R 1%</text>
<text x="319.4" y="248.2">R603</text>
<text x="336.4" y="247.8">240R 1%</text>
<text x="345.4" y="246.5">ZQ0</text>
<text x="345.7" y="248.7">ZQ1</text>
<text x="551.9" y="265.5">VEMC_3V3_PMU</text>
<text x="553.5" y="283.5">VIO18_PMU</text>
<text x="442.4" y="313.5">MSDC0_CLK</text>
<text x="442.5" y="316">MSDC0_RSTB</text>
<text x="459.9" y="313.1">[3]</text>
<text x="459.9" y="315.6">[3]</text>
<text x="479.6" y="316.2" transform="rotate(-90 479.6 316.2)">100nF</text>
<text x="487.2" y="313.5" transform="rotate(-90 487.2 313.5)">1uF</text>
<text x="505" y="315.6" transform="rotate(-90 505 315.6)">4.7uF</text>
<text x="510" y="313.5" transform="rotate(-90 510 313.5)">1uF</text>
<text x="522.7" y="315.6" transform="rotate(-90 522.7 315.6)">2.2uF</text>
<text x="527.8" y="316.2" transform="rotate(-90 527.8 316.2)">100nF</text>
<text x="442" y="323.7">MSDC0_DAT7</text>
<text x="442.5" y="318.6">MSDC0_CMD</text>
<text x="459.9" y="318.2">[3]</text>
<text x="462.5" y="323.2">[3]</text>
<text x="442" y="326.2">MSDC0_DAT6</text>
<text x="442" y="328.7">MSDC0_DAT5</text>
<text x="462.5" y="325.5">[3]</text>
<text x="462.5" y="328.1">[3]</text>
<text x="479.1" y="327.3" transform="rotate(-90 479.1 327.3)">C615</text>
<text x="486.8" y="327.3" transform="rotate(-90 486.8 327.3)">C606</text>
<text x="504.5" y="327.3" transform="rotate(-90 504.5 327.3)">C602</text>
<text x="509.6" y="327.3" transform="rotate(-90 509.6 327.3)">C607</text>
<text x="522.3" y="327.3" transform="rotate(-90 522.3 327.3)">C604</text>
<text x="527.4" y="327.3" transform="rotate(-90 527.4 327.3)">C616</text>
<text x="442" y="331">MSDC0_DAT4</text>
<text x="442" y="333.6">MSDC0_DAT3</text>
<text x="462.5" y="330.6">[3]</text>
<text x="462.5" y="333.2">[3]</text>
<text x="462.5" y="335.4">[3]</text>
<text x="442" y="336.1">MSDC0_DAT2</text>
<text x="442" y="338.7">MSDC0_DAT1</text>
<text x="442" y="341.2">MSDC0_DAT0</text>
<text x="462.5" y="338">[3]</text>
<text x="462.5" y="341">[3]</text>
<text x="461.3" y="353.1">ECS0_B</text>
<text x="478.7" y="352.7">[3]</text>
<text x="461.3" y="355.7">ECS1_B</text>
<text x="478.7" y="355.3">[3]</text>
<text x="461.3" y="360.8">ECKE</text>
<text x="478.7" y="360.3">[3]</text>
<text x="461.3" y="368.4">EDCLK</text>
<text x="461.3" y="370.9">EDCLK_B</text>
<text x="478.7" y="368">[3]</text>
<text x="478.7" y="370.5">[3]</text>
<text x="461.3" y="376">EDQS0</text>
<text x="478.7" y="375.6">[3]</text>
<text x="461.3" y="378.5">EDQS0_B</text>
<text x="461.3" y="381.1">EDQS1</text>
<text x="461.3" y="383.6">EDQS1_B</text>
<text x="478.7" y="378.1">[3]</text>
<text x="478.7" y="380.7">[3]</text>
<text x="478.7" y="383.2">[3]</text>
<text x="461.3" y="386.2">EDQS2</text>
<text x="461.3" y="388.7">EDQS2_B</text>
<text x="478.7" y="385.7">[3]</text>
<text x="478.7" y="388.3">[3]</text>
<text x="609.3" y="387.7">VCCIO_EMI</text>
<text x="461.3" y="391.2">EDQS3</text>
<text x="461.3" y="393.8">EDQS3_B</text>
<text x="478.7" y="390.8">[3]</text>
<text x="478.7" y="393.4">[3]</text>
<text x="461.3" y="398.9">EDQM0</text>
<text x="461.3" y="401.4">EDQM1</text>
<text x="478.7" y="398.4">[3]</text>
<text x="478.7" y="401">[3]</text>
<text x="613.9" y="401" transform="rotate(-90 613.9 401)">R604</text>
<text x="461.3" y="403.9">EDQM2</text>
<text x="461.3" y="406.5">EDQM3</text>
<text x="478.7" y="403.5">[3]</text>
<text x="478.7" y="406.1">[3]</text>
<text x="461.3" y="411.6">EVREF</text>
<text x="476.6" y="411.1">[3,5]</text>
<text x="613.5" y="418.5" transform="rotate(-90 613.5 418.5)">8.2KR</text>
<text x="568.7" y="420">[3,5]</text>
<text x="579.9" y="420.2">EVREF</text>
<text x="613.9" y="426.4" transform="rotate(-90 613.9 426.4)">R605</text>
<text x="624.3" y="430.5" transform="rotate(-90 624.3 430.5)">100nF</text>
<text x="632" y="427.8" transform="rotate(-90 632 427.8)">1uF</text>
<text x="613.5" y="443.9" transform="rotate(-90 613.5 443.9)">8.2KR</text>
<text x="623.9" y="441.6" transform="rotate(-90 623.9 441.6)">C617</text>
<text x="631.5" y="441.6" transform="rotate(-90 631.5 441.6)">C608</text>
</g>
<text font-size="2.2" x="400.8" y="460.1">U / H9TQ65A8JTMCUR / FBGA221</text>
</svg>
